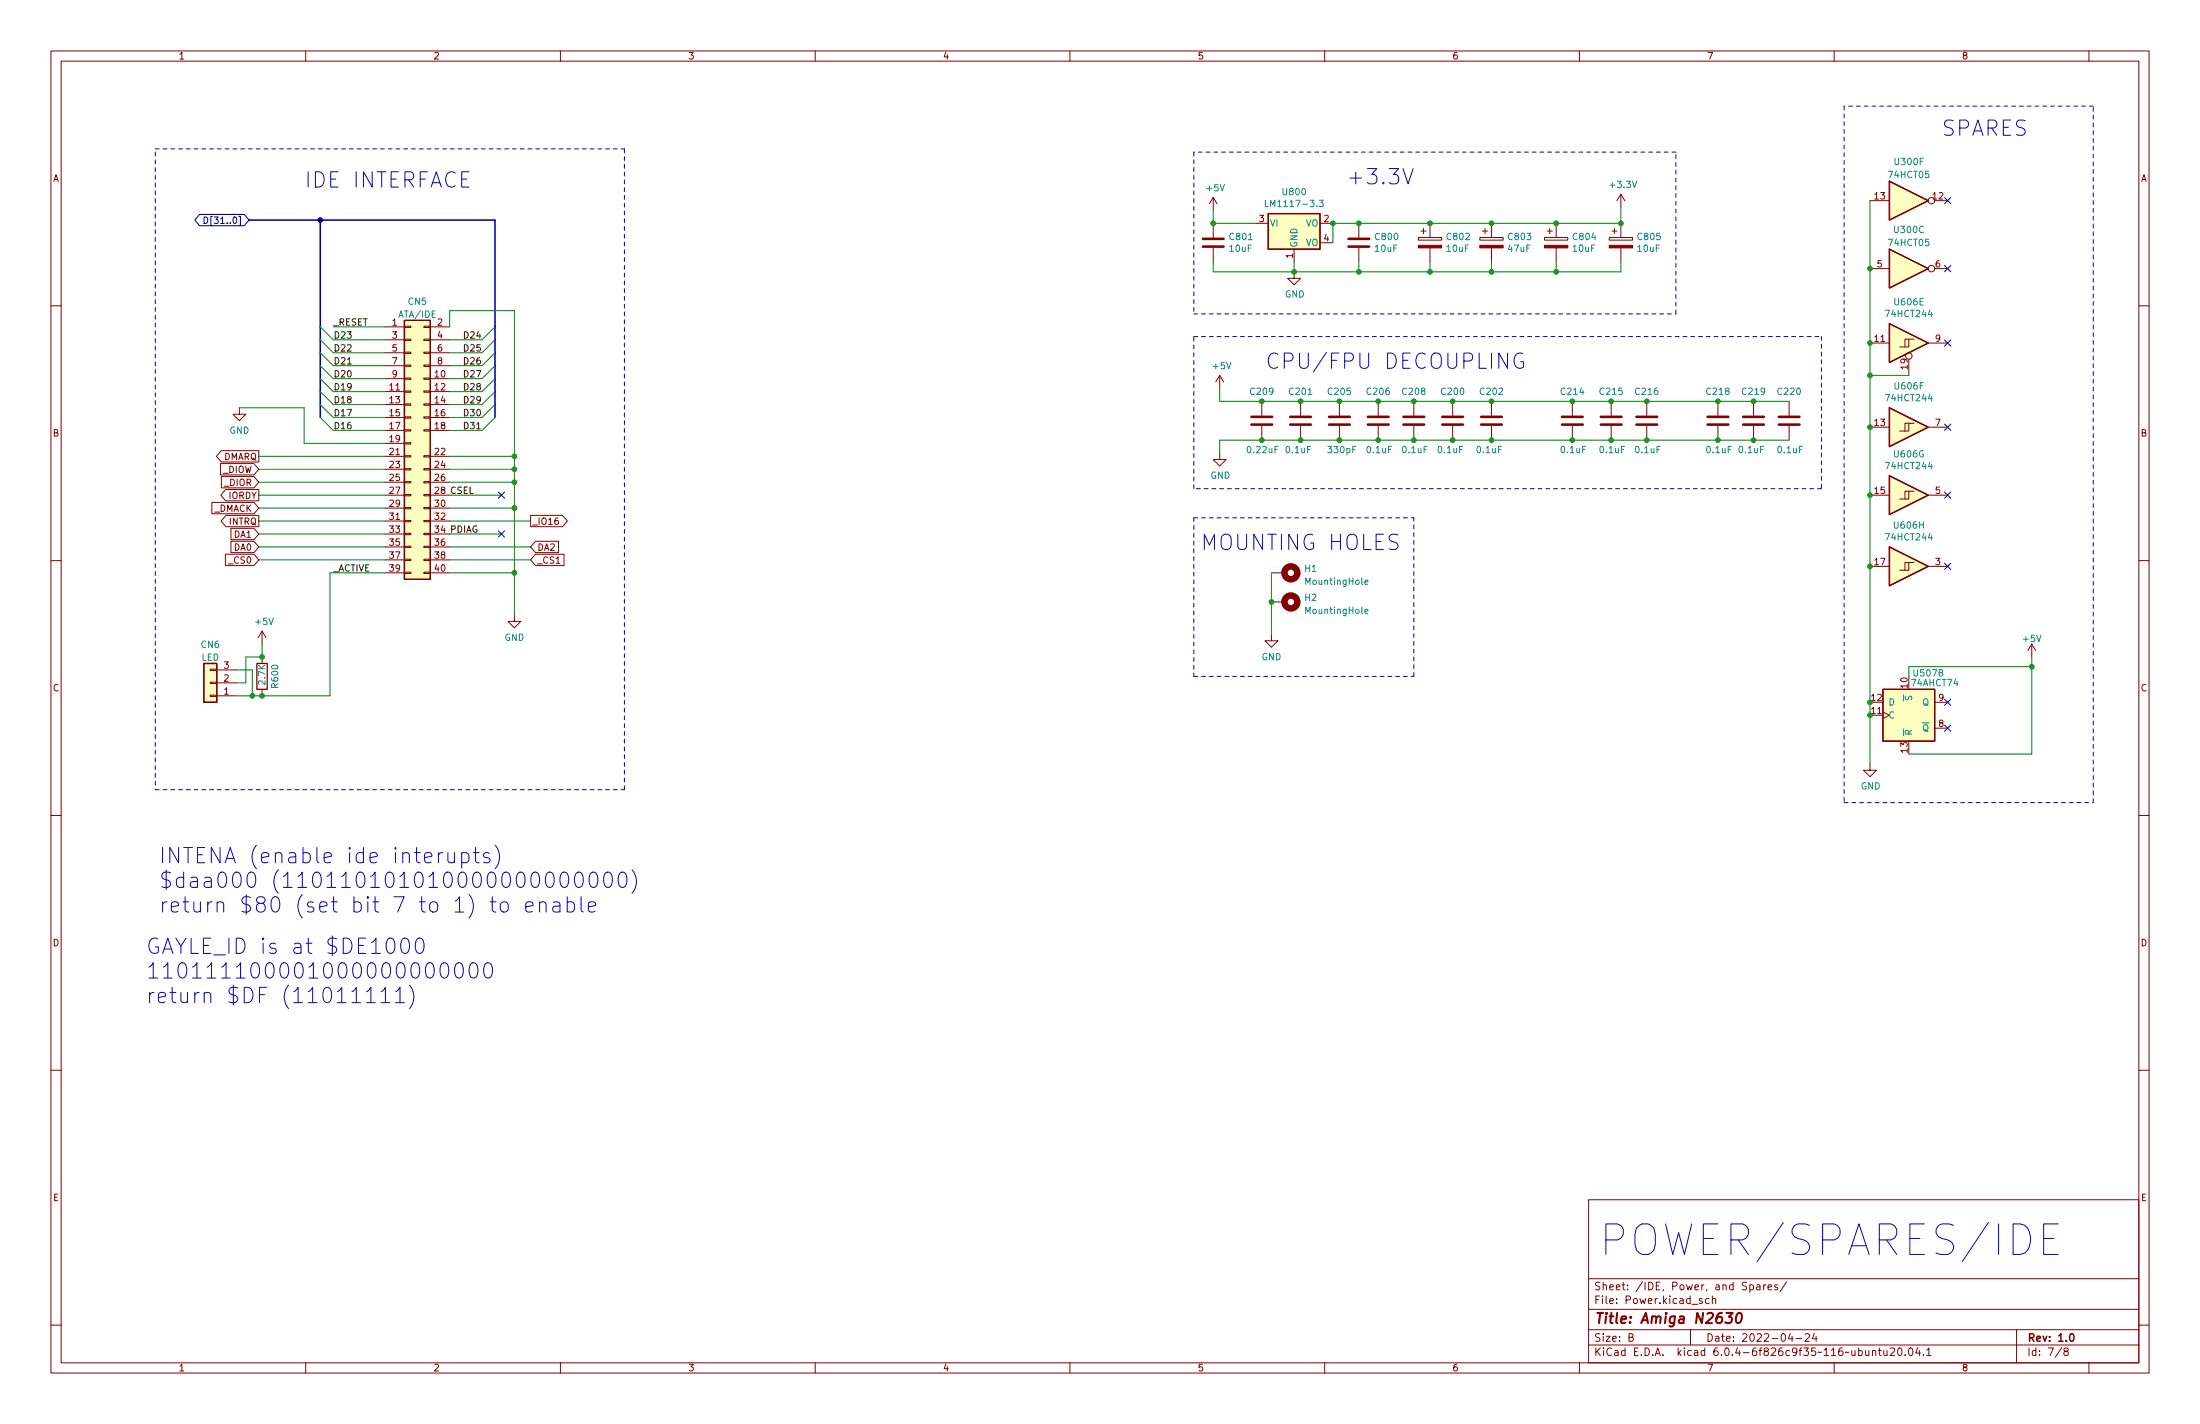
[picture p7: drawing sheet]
<svg xmlns="http://www.w3.org/2000/svg" width="432mm" height="279mm" viewBox="0 0 432 279" stroke-linecap="round" stroke-linejoin="round" font-family="sans-serif">
<g fill="none" stroke="#840000" stroke-width=".2">
<path d="M10 10h411.8v259.4h-411.8zM12 12h407.8v255.4h-407.8zM60 10v2M110 10v2M160 10v2M210 10v2M260 10v2M310 10v2M360 10v2M410 10v2M238.1 38.7v2.6M238.1 38.7l-.7 1.3"/>
<path d="M238.1 38.7l.8 1.3M318.1 38.1l-.7 1.3M318.1 38.1v2.5M318.1 38.1l.8 1.3M367 39.4h3.8M379.7 39.4h2.6M10 60h2M238.1 43.8v2.8M238.1 48.6v2.8M246.4 43.8h2.5M254 53.3v1.3h1.3l-1.3 1.3-1.3-1.3h1.3M254 48.9v2.5"/>
<path d="M259.1 47.6h2.5M259.1 43.8h2.5M266.7 43.8v2.8M266.7 48.6v2.8M278.4 46.6h4.6v.5h-4.6zM278.9 45.3h1M279.4 44.8v1M280.7 43.8v2.8M280.7 48.6v2.8M290.4 46.6h4.6v.5h-4.6zM291 45.3h1M291.5 44.8v1"/>
<path d="M292.7 43.8v2.8M292.7 48.6v2.8M303.1 46.6h4.6v.5h-4.6zM303.7 45.3h1M304.2 44.8v1M305.4 43.8v2.8M305.4 48.6v2.8M315.8 46.6h4.6v.5h-4.6zM316.4 45.3h1M316.9 44.8v1M318.1 43.8v2.8M318.1 48.6v2.8"/>
<path d="M367 52.7h3.8M379.7 52.7h2.6M419.8 60h2M75.6 64.1h3.8M75.6 74.3h3.8M75.6 76.8h3.8M75.6 79.4h3.8M75.6 66.7h3.8M75.6 69.2h3.8M75.6 71.8h3.8M79.4 79.2h1.2v.3h-1.2zM79.4 76.7h1.2v.3h-1.2z"/>
<path d="M79.4 74.2h1.2v.2h-1.2zM79.4 71.6h1.2v.3h-1.2zM79.4 69.1h1.2v.2h-1.2zM79.4 66.5h1.2v.3h-1.2zM79.4 64h1.2v.3h-1.2zM83.2 79.2h1.3v.3h-1.3zM83.2 76.7h1.3v.3h-1.3zM83.2 74.2h1.3v.2h-1.3zM83.2 71.6h1.3v.3h-1.3zM83.2 69.1h1.3v.2h-1.3zM83.2 66.5h1.3v.3h-1.3zM83.2 64h1.3v.3h-1.3z"/>
<path d="M84.5 64.1h3.8M84.5 74.3h3.8M84.5 76.8h3.8M84.5 79.4h3.8M84.5 66.7h3.8M84.5 69.2h3.8M84.5 71.8h3.8M239.4 73.7l-.8 1.2M239.4 73.7v2.5M239.4 73.7l.8 1.2M247.6 78.7v2.8M255.3 78.7v2.8"/>
<path d="M262.9 78.7v2.8M270.5 78.7v2.8M277.5 78.7v2.8M285.1 78.7v2.8M292.7 78.7v2.8M308.6 78.7v2.8M316.2 78.7v2.8M323.2 78.7v2.8M337.2 78.7v2.8M344.2 78.7v2.8M351.2 78.7v2.8M367 67.3h3.8"/>
<path d="M374.6 66.5v1.6h-1.7M374.6 70.5v3.2M375.7 66.5h-1.8v1.6M378.5 67.3h3.8M41.6 98.6h8.2l1 1.1-1 1.1h-8.2zM43.3 91h6.5l1 1.1-1 1.1h-6.5zM43.4 88.4h7.4v2.2h-7.4l-.9-1.1zM43.5 93.5h6.3l1 1.1-1 1.1h-6.3zM44.3 96h6.5v2.3h-6.5l-1-1.1zM47 80v1.3h1.3l-1.3 1.3-1.3-1.3h1.3M75.6 97.2h3.8M75.6 81.9h3.8"/>
<path d="M75.6 84.5h3.8M75.6 87h3.8M75.6 89.5h3.8M75.6 92.1h3.8M75.6 94.6h3.8M75.6 99.7h3.8M79.4 99.6h1.2v.2h-1.2zM79.4 97h1.2v.3h-1.2zM79.4 94.5h1.2v.2h-1.2zM79.4 91.9h1.2v.3h-1.2zM79.4 89.4h1.2v.3h-1.2zM79.4 86.9h1.2v.2h-1.2z"/>
<path d="M79.4 84.3h1.2v.3h-1.2zM79.4 81.8h1.2v.2h-1.2zM83.2 99.6h1.3v.2h-1.3zM83.2 97h1.3v.3h-1.3zM83.2 94.5h1.3v.2h-1.3zM83.2 91.9h1.3v.3h-1.3zM83.2 89.4h1.3v.3h-1.3zM83.2 84.3h1.3v.3h-1.3zM83.2 81.8h1.3v.2h-1.3zM84.5 97.2h3.8M84.5 81.9h3.8M84.5 84.5h3.8"/>
<path d="M84.5 89.5h3.8M84.5 92.1h3.8M84.5 94.6h3.8M84.5 99.7h3.8M239.4 88.9v1.3h1.3l-1.3 1.2-1.3-1.2h1.3M247.6 83.6v2.8M255.3 83.6v2.8M262.9 83.6v2.8M270.5 83.6v2.8M277.5 83.6v2.8M285.1 83.6v2.8M292.7 83.6v2.8"/>
<path d="M308.6 83.6v2.8M316.2 83.6v2.8M323.2 83.6v2.8M337.2 83.6v2.8M344.2 83.6v2.8M351.2 83.6v2.8M367 97.2h3.8M367 83.8h3.8M374.6 96.4v1.5h-1.7M374.6 83.1v1.5h-1.7M375.7 96.4h-1.8v1.5M375.7 83.1h-1.8v1.5"/>
<path d="M378.5 97.2h3.8M378.5 83.8h3.8M10 110h2M44.2 108.7h5.6l1 1.2-1 1.1h-5.6zM44.3 101.1h6.5v2.2h-6.5l-.9-1.1zM45.3 106.2h4.5l1 1.1-1 1.1h-4.5zM45.3 103.7h4.5l1 1.1-1 1.1h-4.5zM75.6 112.4h3.8M75.6 102.2h3.8M75.6 104.8h3.8M75.6 107.3h3.8M75.6 109.9h3.8"/>
<path d="M79.4 112.3h1.2v.2h-1.2zM79.4 109.7h1.2v.3h-1.2zM79.4 107.2h1.2v.2h-1.2zM79.4 104.6h1.2v.3h-1.2zM79.4 102.1h1.2v.3h-1.2zM83.2 112.3h1.3v.2h-1.3zM83.2 109.7h1.3v.3h-1.3zM83.2 107.2h1.3v.2h-1.3zM83.2 104.6h1.3v.3h-1.3zM83.2 102.1h1.3v.3h-1.3zM84.5 112.4h3.8M84.5 102.2h3.8"/>
<path d="M84.5 104.8h3.8M84.5 107.3h3.8M84.5 109.9h3.8M104.1 101.1h6.3l1 1.1-1 1.1h-6.3zM105.1 108.7h5.6v2.3h-5.6l-1-1.1zM105.1 106.2h4.5v2.2h-4.5l-1-1.1zM249.6 112.4h2.5M249.6 118.1h2.5M367 111.1h3.8M374.6 110.4v1.5h-1.7M375.7 110.4h-1.8v1.5M378.5 111.1h3.8"/>
<path d="M419.8 110h2M41.3 131.3h1.2v.3h-1.2zM41.3 133.9h1.2v.2h-1.2zM41.3 136.4h1.2v.3h-1.2zM42.5 136.5h3.9M42.5 134h3.9M42.5 131.4h3.9M51.4 123.8v2.6M51.4 128.9v1.3M51.4 135.3v1.2M51.4 123.8l-.7 1.3M51.4 123.8l.8 1.3"/>
<path d="M101 120.7v1.2h1.2l-1.2 1.3-1.3-1.3h1.3M249.6 124.5v1.2h1.2l-1.2 1.3-1.3-1.3h1.3M369.6 139.7l1.2 .6-1.2 .7M379.7 137.8h2.6M398.8 126.4l-.8 1.2M398.8 126.4v2.5M398.8 126.4l.7 1.2M10 160h2M367 149.9v1.2h1.3l-1.3 1.3-1.2-1.3h1.2M367 140.3h2.6M379.7 142.9h2.6M419.8 160h2"/>
<path d="M10 210h2M419.8 210h2M311.8 235.4h108v32h-108zM10 260h2M311.8 256.9h108M311.8 250.9h108M334.1 254.9l-.4-.1-.2 .2 .1 .2 .5 .2v.3h-.6M335.4 254.9l-.4-.1-.3 .3 .2 .6h.5M336.1 254.9l.2-.1 .4 .1v.9M336.1 254.3v1.5M343.4 252.2l.5-.1 .3 .3-.2 .6h-.6M344.8 252.2h.6v.9"/>
<path d="M345.4 252.4l-.5 .1-.2 .2 .2 .4 .5-.1M346.2 252.1v1M346.6 252.1l-.3 .1-.1 .2M347 252.6l.7-.2v-.2l-.5-.1-.2 .2 .1 .7h.6M348.9 252.2l-.4-.1-.2 .2 .1 .2 .5 .1v.4h-.6M350.7 251.5l-1.3 1.9M419.8 260h2M60 267.4v2M110 267.4v2M160 267.4v2M210 267.4v2M260 267.4v2"/>
<path d="M310 267.4v2M311.8 263.9h108M311.8 260.9h108M319.7 262.4l.7-.1 .1-.2-.1-.4h-.7v1.5h.6l.3-.3a.39 .39 0 0 0-.4-.5M331.8 260.9v3M351.4 261.6l-.4 1.1h.9M351.7 262.2v1M352.5 262.6h1.2M354.3 261.8l.6-.1 .3 .4-1 1.1h1M356.1 261.6l-.4 1.1h1M356.4 262.2v1M360 267.4v2"/>
<path d="M367.5 265.1l.2-.1h.4l.1 1M367.5 265v1M368.7 265h.5M368.9 264.5v1.3l.3 .2M369.7 265l.1 .9 .4 .1 .2-.2M370.4 265v1M371 264.6l.6-.1 .2 .1 .1 .3-1 1.1h1M372.7 264.5h.1a.8 .8 0 0 1 .5 .7 .8 .8 0 0 1-.5 .8 1 1 0 0 1-.1-1.5zM373.9 265.8v.2M374.8 264.5h.1a.8 .8 0 0 1 .6 .7 .8 .8 0 0 1-.6 .8 1 1 0 0 1-.1-1.5zM376.4 264.4l-.4 1.1h.9M376.7 265v1"/>
<path d="M377.5 265.8v.2M378.2 264.9l.4-.4v1.5M378.2 266h.8M395.8 260.9v6.5M404.7 264.4l-1.3 1.9M405.4 265.1l-.3-.3 .1-.2 .2-.1h.4l.1 .3v.2l-.7 .2-.1 .2v.3l.3 .3 .4-.1 .1-.2v-.4l-.2-.2M410 267.4v2"/>
<circle cx="379.1" cy="39.4" r=".63"/>
<circle cx="379.1" cy="52.7" r=".63"/>
<circle cx="374.6" cy="69.8" r=".63"/>
</g>
<path d="M406.4 261.7h.2a.8 .8 0 0 1 .5 .7 .8 .8 0 0 1-.5 .8 1 1 0 0 1-.2-1.5z" fill="none" stroke="#840000" stroke-width=".3"/>
<path d="M338.8 257.6h1.3l-.8 .8 .6 .2-.1 .8-.3 .2h-.6l-.3-.2M341 257.8l.1-.1a.44 .44 0 0 1 .7 .3 1.15 1.15 0 0 1-.7 1.6l-.2-.1a1.53 1.53 0 0 1 .1-1.7z" fill="none" stroke="#840000" stroke-width=".4"/>
<g fill="none" stroke="#840000" stroke-width=".51">
<path d="M236.1 48.4h4.1M236.1 46.9h4.1M264.7 48.4h4M264.7 46.9h4M245.6 83.3h4.1M245.6 81.8h4.1M253.2 83.3h4.1M253.2 81.8h4.1M260.9 83.3h4M260.9 81.8h4M268.5 83.3h4M268.5 81.8h4"/>
<path d="M275.5 83.3h4M275.5 81.8h4M283.1 83.3h4M283.1 81.8h4M290.7 83.3h4.1M290.7 81.8h4.1M306.6 83.3h4M306.6 81.8h4M314.2 83.3h4.1M314.2 81.8h4.1M321.2 83.3h4M321.2 81.8h4"/>
<path d="M335.2 83.3h4M335.2 81.8h4M342.1 83.3h4.1M342.1 81.8h4.1M349.1 83.3h4.1M349.1 81.8h4.1"/>
</g>
<g fill="#ffffc2" stroke="#ffffc2" stroke-width=".2">
<path d="M370.8 35.6l7.7 3.8-7.7 3.8z"/>
<path d="M370.8 63.5l7.7 3.8-7.7 3.8z"/>
<path d="M370.8 48.9l7.7 3.8-7.7 3.8z"/>
<path d="M248.9 41.9h10.2v7h-10.2z"/>
<path d="M370.8 93.3l7.7 3.9-7.7 3.8z"/>
<path d="M370.8 80l7.7 3.8-7.7 3.8z"/>
<path d="M369.6 135.3h10.1v10.1h-10.1z"/>
<path d="M370.8 107.3l7.7 3.8-7.7 3.8z"/>
<path d="M79.4 62.9h5.1v50.8h-5.1z"/>
<path d="M40 130.2h2.5v7.6h-2.5z"/>
</g>
<path d="M370.8 35.6l7.7 3.8-7.7 3.8zM248.9 41.9h10.2v7h-10.2zM370.8 48.9l7.7 3.8-7.7 3.8zM79.4 62.9h5.1v50.8h-5.1zM370.8 63.5l7.7 3.8-7.7 3.8zM370.8 93.3l7.7 3.9-7.7 3.8zM370.8 80l7.7 3.8-7.7 3.8zM370.8 107.3l7.7 3.8-7.7 3.8zM40 130.2h2.5v7.6h-2.5zM50.4 130.2h2.1v5.1h-2.1zM369.6 135.3h10.1v10.1h-10.1z" fill="none" stroke="#840000" stroke-width=".25"/>
<g fill="#840000" stroke="#840000" stroke-width=".2">
<path d="M290.4 48.1h4.6v.5h-4.6z"/>
<path d="M278.4 48.1h4.6v.5h-4.6z"/>
<path d="M303.1 48.1h4.6v.5h-4.6z"/>
<path d="M315.8 48.1h4.6v.5h-4.6z"/>
</g>
<path d="M248.3 39.3v1.3h.7M258.9 39.3h.8l-.4 .5 .4 .1v.5l-.2 .2-.6-.2M267.9 114.2l.6-.1-.1-.2-.3-.1-.2 .2 .1 .6h.4M267.9 120l.6-.2-.1-.2-.3-.1-.2 .2 .1 .6h.4M373.6 136.3v1.3M374 136.6v.5l.2 .2 .3-.1 .2-.6h.4l.1 .2v.5" fill="none" stroke="#008484" stroke-width=".2"/>
<g fill="none" stroke="#840000" stroke-width="1.3">
<circle cx="253.4" cy="118.1" r="1.27"/>
<circle cx="253.4" cy="112.4" r="1.27"/>
</g>
<g fill="none" stroke="#000084" stroke-width=".2">
<path d="M381.7 38.8l1.2 1.2M382.9 38.8l-1.2 1.2M39.2 42.1h8.7l1 1.1-1 1.1h-8.7l-1-1.1zM40 42.6a.64 .64 0 0 1 .8 .6 .64 .64 0 0 1-.8 .6zM381.7 52.1l1.2 1.2M382.9 52.1l-1.2 1.2M381.7 66.7l1.2 1.2M382.9 66.7l-1.2 1.2M97.8 96.5l1.2 1.3M99 96.5l-1.2 1.3M381.7 96.5l1.2 1.3M381.7 83.2l1.2 1.2"/>
<path d="M382.9 96.5l-1.2 1.3M382.9 83.2l-1.2 1.2M97.8 104.2l1.2 1.2M99 104.2l-1.2 1.2M381.7 110.5l1.2 1.2M382.9 110.5l-1.2 1.2M381.7 137.2l1.2 1.2M382.9 137.2l-1.2 1.2M381.7 142.3l1.2 1.2M382.9 142.3l-1.2 1.2"/>
</g>
<path d="M68.2 71.4h.7" fill="none" stroke="#000" stroke-width=".2"/>
<g fill="none" stroke="#0000c2" stroke-width=".2">
<path d="M275.4 33.1l1 3 1-3M298.9 69.4a1.15 1.15 0 0 0-1.2 .1 1.15 1.15 0 0 0-.5 1.1 1.27 1.27 0 0 0 .3 1.3 1.27 1.27 0 0 0 1.4 .2l.1-.1v-1h-.5M87.9 167.3v1.6l.1 .2a.81 .81 0 0 0 1.2-.1M89.2 167.3v2M90.6 167.4l.9-.1 .3 .1 .2 .5v.8l-.2 .4-.3 .2-.9-.2M90.6 167.3v3M92.9 167.3h1.1M93.3 166.3v2.6l.2 .2 .5 .2M96 167.4l-.7-.1-.3 .1-.1 .3 .1 .4 1 .3 .2 .3-.2 .4-.2 .2-.9-.2M96.2 176.9h1.1M96.6 175.9v2.6l.2 .3 .5 .1M97.2 165.9a3.4 3.4 0 0 1 0 4.5"/>
<path d="M98.3 177.2a.81 .81 0 0 1 .8-.3 .81 .81 0 0 1 .7 .6v.9a.81 .81 0 0 1-.8 .6 .81 .81 0 0 1-.8-.6v-.9zM103.2 177.9l1.4-.2-.1-.6-.9-.2-.3 .2-.1 .3v1.1l.1 .3 .3 .1 .9-.1M105.9 177.2a.75 .75 0 0 1 1.3 .2v1.5M105.9 176.9v2M107.3 171.4a.72 .72 0 0 1 .8-.3 .72 .72 0 0 1 .5 .6 1.76 1.76 0 0 1-.6 2.4 .77 .77 0 0 1-.8-.6 2.56 2.56 0 0 1 .1-2.1zM108.6 177.1l.3-.2 .9 .2 .1 .3v1.5M109.9 177.7l-.3 .1h-.7a.59 .59 0 0 0-.4 .6 .59 .59 0 0 0 .4 .5h.7l.3-.1M110.2 171.4a.72 .72 0 0 1 .7-.3 .72 .72 0 0 1 .6 .6 1.76 1.76 0 0 1-.6 2.4 .77 .77 0 0 1-.9-.6 2.56 2.56 0 0 1 .2-2.1zM111.3 177.1l.9-.2 .4 .3 .2 .3v.9l-.3 .4-.3 .1-.9-.1M111.3 175.9v3M113.2 171.3a.71 .71 0 0 1 1.1 .4 1.76 1.76 0 0 1-.5 2.4 .77 .77 0 0 1-.9-.6 2.34 2.34 0 0 1 .3-2.2zM114 175.9v2.6l.2 .3 .3 .1"/>
<path d="M115.5 177.9l1.4-.2-.1-.6-.9-.2-.3 .2-.1 .3v1.1l.1 .3 .3 .1 .9-.1M115.9 171.4a.72 .72 0 0 1 .7-.3 .72 .72 0 0 1 .6 .6 1.76 1.76 0 0 1-.6 2.4 .77 .77 0 0 1-.8-.6 2.56 2.56 0 0 1 .1-2.1zM118.8 171.4a.72 .72 0 0 1 .7-.3 .72 .72 0 0 1 .5 .6 1.76 1.76 0 0 1-.5 2.4 .77 .77 0 0 1-.9-.6 2.56 2.56 0 0 1 .2-2.1zM121.6 171.4a.72 .72 0 0 1 .8-.3 .72 .72 0 0 1 .5 .6 1.76 1.76 0 0 1-.6 2.4 .77 .77 0 0 1-.8-.6 2.56 2.56 0 0 1 .1-2.1zM124 170.7a3.4 3.4 0 0 1 0 4.6M71.9 194.6l.6-.4 .3-.5v3M71.9 196.7h1.8M74.8 194.6l.6-.4 .3-.5v3M74.8 196.7h1.7M77.7 194.6l.5-.4 .3-.5v3M77.7 196.7h1.7M78.9 184.4a.72 .72 0 0 1 .8-.3 .72 .72 0 0 1 .5 .5 1.76 1.76 0 0 1-.5 2.5 .77 .77 0 0 1-.9-.6 2.56 2.56 0 0 1 .1-2.1z"/>
<path d="M80.4 193.3a3.4 3.4 0 0 1 0 4.6M81.8 184.4a.72 .72 0 0 1 .7-.3 .72 .72 0 0 1 .6 .5 1.76 1.76 0 0 1-.6 2.5 .77 .77 0 0 1-.8-.6 2.56 2.56 0 0 1 .1-2.1zM86.7 189.2a.72 .72 0 0 1 .7-.3 .72 .72 0 0 1 .5 .6 1.76 1.76 0 0 1-.5 2.4 .77 .77 0 0 1-.9-.6 2.56 2.56 0 0 1 .2-2.1zM89.7 189a.71 .71 0 0 1 1.1 .5 1.76 1.76 0 0 1-.6 2.4 .77 .77 0 0 1-.8-.6 2.34 2.34 0 0 1 .3-2.3zM92.4 189.2a.72 .72 0 0 1 .7-.3 .72 .72 0 0 1 .6 .6 1.76 1.76 0 0 1-.6 2.4 .77 .77 0 0 1-.9-.6 2.56 2.56 0 0 1 .2-2.1zM95.2 189.2a.72 .72 0 0 1 .8-.3 .72 .72 0 0 1 .5 .6 1.76 1.76 0 0 1-.6 2.4 .77 .77 0 0 1-.8-.6 2.56 2.56 0 0 1 .1-2.1zM401.1 243h2M404 240.1h-2.9v6h2.9"/>
</g>
<g fill="none" stroke="#0000c2" stroke-width=".2" stroke-dasharray=".8 .8">
<path d="M30.5 29.8v125.1M30.5 29.2h92.1M234.3 29.8v31.8M328.9 29.8h-94.6M361.9 20.8v136.7M410.8 20.8h-48.9M234.3 61.6h94.6M234.3 66h123.2M328.9 61.6v-31.8M357.5 66v29.9M234.3 95.9v-29.9M357.5 95.9h-123.2"/>
<path d="M234.3 101.6h43.2M234.3 101.6v31.1M234.3 132.7h43.2M277.5 132.7v-31.1M30.5 154.9h92.1M122.6 154.9v-125.7M361.9 157.5h48.9M410.8 157.5v-136.7"/>
</g>
<path d="M48.9 43.2h48.3v38.7M62.9 43.2v38.7" fill="none" stroke="#000084" stroke-width=".3"/>
<g fill="none" stroke="#008400" stroke-width=".2">
<path d="M367 39.4v110.5M238.1 41.3v2.5h8.3M238.1 51.4v1.9h80v-1.9M254 51.4v1.9M266.7 51.4v1.9M280.7 51.4v1.9M292.7 51.4v1.9M305.4 51.4v1.9M318.1 40.6v3.2h-56.5v3.8M62.9 71.8l2.5 2.5h10.2M62.9 64.1l2.5 2.6h10.2M62.9 79.4l2.5 2.5h10.2"/>
<path d="M62.9 74.3l2.5 2.5h10.2M62.9 66.7l2.5 2.5h10.2M62.9 69.2l2.5 2.6h10.2M62.9 76.8l2.5 2.6h10.2M65.4 64.1h10.2M88.3 64.1v-3.1h12.7v59.7M97.2 71.8l-2.6 2.5h-6.3M97.2 64.1l-2.6 2.6h-6.3M97.2 79.4l-2.6 2.5h-6.3M97.2 74.3l-2.6 2.5h-6.3M97.2 66.7l-2.6 2.5h-6.3M97.2 69.2l-2.6 2.6h-6.3"/>
<path d="M97.2 76.8l-2.6 2.6h-6.3M239.4 76.2v2.5h111.8M367 73.7h7.6M47 80h12.7v7h15.9M50.8 94.6h24.8M50.8 89.5h24.8M50.8 92.1h24.8M50.8 97.2h24.8M50.8 99.7h24.8M62.9 81.9l2.5 2.6h10.2M88.3 94.6h12.7M88.3 89.5h12.7"/>
<path d="M88.3 92.1h12.7M88.3 97.2h10.1M88.3 99.7h12.7M97.2 81.9l-2.6 2.6h-6.3M351.2 86.4h-111.8v2.5M50.8 107.3h24.8M50.8 109.9h24.8M50.8 102.2h24.8M50.8 104.8h24.8M75.6 112.4h-10.8v24.1h-18.4M88.3 112.4h12.7M88.3 107.3h15.8"/>
<path d="M88.3 109.9h15.8M88.3 102.2h15.8M88.3 104.8h10.1M249.6 112.4v12.1M46.4 131.4h3.1v5.1M51.4 126.4v2.5h-3.1v5.1h-1.9M398.8 128.9v19.1h-24.2M398.8 130.8h-24.2v1.9"/>
</g>
<g fill="#008400" stroke="#008400" stroke-width=".2">
<circle cx="261.6" cy="43.8" r=".46"/>
<circle cx="254" cy="53.3" r=".46"/>
<circle cx="255.3" cy="86.4" r=".46"/>
<circle cx="238.1" cy="43.8" r=".46"/>
<circle cx="255.3" cy="78.7" r=".46"/>
<circle cx="280.7" cy="53.3" r=".46"/>
<circle cx="280.7" cy="43.8" r=".46"/>
<circle cx="277.5" cy="78.7" r=".46"/>
<circle cx="266.7" cy="43.8" r=".46"/>
<circle cx="266.7" cy="53.3" r=".46"/>
<circle cx="249.6" cy="118.1" r=".46"/>
<circle cx="101" cy="112.4" r=".46"/>
<circle cx="247.6" cy="86.4" r=".46"/>
<circle cx="247.6" cy="78.7" r=".46"/>
<circle cx="367" cy="67.3" r=".46"/>
<circle cx="367" cy="83.8" r=".46"/>
<circle cx="367" cy="73.7" r=".46"/>
<circle cx="367" cy="137.8" r=".46"/>
<circle cx="367" cy="140.3" r=".46"/>
<circle cx="398.8" cy="130.8" r=".46"/>
<circle cx="367" cy="111.1" r=".46"/>
<circle cx="337.2" cy="78.7" r=".46"/>
<circle cx="344.2" cy="78.7" r=".46"/>
<circle cx="367" cy="97.2" r=".46"/>
<circle cx="337.2" cy="86.4" r=".46"/>
<circle cx="344.2" cy="86.4" r=".46"/>
<circle cx="367" cy="52.7" r=".46"/>
<circle cx="318.1" cy="43.8" r=".46"/>
<circle cx="305.4" cy="43.8" r=".46"/>
<circle cx="292.7" cy="78.7" r=".46"/>
<circle cx="285.1" cy="86.4" r=".46"/>
<circle cx="292.7" cy="86.4" r=".46"/>
<circle cx="285.1" cy="78.7" r=".46"/>
<circle cx="316.2" cy="86.4" r=".46"/>
<circle cx="316.2" cy="78.7" r=".46"/>
<circle cx="323.2" cy="86.4" r=".46"/>
<circle cx="323.2" cy="78.7" r=".46"/>
<circle cx="308.6" cy="86.4" r=".46"/>
<circle cx="308.6" cy="78.7" r=".46"/>
<circle cx="292.7" cy="43.8" r=".46"/>
<circle cx="277.5" cy="86.4" r=".46"/>
<circle cx="292.7" cy="53.3" r=".46"/>
<circle cx="305.4" cy="53.3" r=".46"/>
<circle cx="270.5" cy="86.4" r=".46"/>
<circle cx="262.9" cy="86.4" r=".46"/>
<circle cx="262.9" cy="78.7" r=".46"/>
<circle cx="270.5" cy="78.7" r=".46"/>
<circle cx="101" cy="99.7" r=".46"/>
<circle cx="101" cy="94.6" r=".46"/>
<circle cx="101" cy="92.1" r=".46"/>
<circle cx="49.5" cy="136.5" r=".46"/>
<circle cx="51.4" cy="136.5" r=".46"/>
<circle cx="51.4" cy="128.9" r=".46"/>
<circle cx="101" cy="89.5" r=".46"/>
</g>
<circle cx="62.9" cy="43.2" r=".46" fill="#000084" stroke="#000084" stroke-width=".2"/>
<text font-size="8.3" fill="#0000c2" x="313.7" y="246.4">POWER/SPARES/IDE</text>
<g font-size="4.2" fill="#0000c2">
<text x="381" y="26.7">SPARES</text>
<text x="59.7" y="36.9">IDE INTERFACE</text>
<text x="264.2" y="36.2">+3.3V</text>
<text x="248.3" y="72.4">CPU/FPU DECOUPLING</text>
<text x="235.6" y="108">MOUNTING HOLES</text>
<text x="31.1" y="169.4">INTENA (enable ide interupts)</text>
<text x="31.1" y="174.3">$daa000 (110110101010000000000000)</text>
<text x="31.1" y="179.1">return $80 (set bit 7 to 1) to enable</text>
<text x="28.6" y="187.2">GAYLE_ID is at $DE1000</text>
<text x="28.6" y="192">110111100001000000000000</text>
<text x="28.6" y="196.9">return $DF (11011111)</text>
</g>
<text font-size="2.8" fill="#840000" x="312.8" y="259.7">Title: Amiga N2630</text>
<g font-size="2.1" fill="#840000">
<text x="312.8" y="255.9">File: Power.kicad_sch</text>
<text x="312.8" y="253.2">Sheet: /IDE, Power, and Spares/</text>
<text x="312.8" y="263.2">Size: B</text>
<text x="334.8" y="263.2">Date: 2022-04-24</text>
<text x="397.8" y="263.2">Rev: 1.0</text>
<text x="312.8" y="266">KiCad E.D.A. kicad 6.0.4-6f826c9f35~116~ubuntu20.04.1</text>
<text x="397.8" y="266">Id: 7/8</text>
</g>
<g font-size="1.8" fill="#840000">
<text x="35" y="11.7">1</text>
<text x="85" y="11.7">2</text>
<text x="135" y="11.7">3</text>
<text x="185" y="11.7">4</text>
<text x="235" y="11.7">5</text>
<text x="285" y="11.7">6</text>
<text x="335" y="11.7">7</text>
<text x="385" y="11.7">8</text>
<text x="10.3" y="35.6">A</text>
<text x="420.1" y="35.6">A</text>
<text x="368" y="39.1">13</text>
<text x="379.4" y="39.1">12</text>
<text x="247.2" y="43.6">3</text>
<text x="259.9" y="47.4">4</text>
<text x="259.9" y="43.6">2</text>
<text x="253.7" y="50.7" transform="rotate(-90 253.7 50.7)">1</text>
<text x="368.4" y="52.5">5</text>
<text x="379.9" y="52.5">6</text>
<text x="77" y="63.9">1</text>
<text x="85.9" y="63.9">2</text>
<text x="77" y="66.4">3</text>
<text x="77" y="69">5</text>
<text x="77" y="71.5">7</text>
<text x="85.9" y="66.4">4</text>
<text x="85.9" y="69">6</text>
<text x="85.9" y="71.5">8</text>
<text x="368" y="67.1">11</text>
<text x="379.9" y="67.1">9</text>
<text x="76.5" y="76.6">11</text>
<text x="77" y="74">9</text>
<text x="85.4" y="74">10</text>
<text x="85.4" y="76.6">12</text>
<text x="374.4" y="72.4" transform="rotate(-90 374.4 72.4)">19</text>
<text x="76.5" y="79.1">13</text>
<text x="76.5" y="81.7">15</text>
<text x="85.4" y="79.1">14</text>
<text x="85.4" y="81.7">16</text>
<text x="368" y="83.6">13</text>
<text x="379.9" y="83.6">7</text>
<text x="10.3" y="85.7">B</text>
<text x="76.5" y="84.2">17</text>
<text x="76.5" y="86.7">19</text>
<text x="76.5" y="89.3">21</text>
<text x="85.4" y="84.2">18</text>
<text x="85.4" y="89.3">22</text>
<text x="420.1" y="85.7">B</text>
<text x="43.7" y="92.8">_DIOW</text>
<text x="43.8" y="90.3">DMARQ</text>
<text x="44.1" y="95.3">_DIOR</text>
<text x="76.5" y="91.8">23</text>
<text x="76.5" y="94.4">25</text>
<text x="85.4" y="91.8">24</text>
<text x="85.4" y="94.4">26</text>
<text x="42" y="100.4">_DMACK</text>
<text x="44.9" y="97.9">IORDY</text>
<text x="76.5" y="96.9">27</text>
<text x="76.5" y="99.4">29</text>
<text x="76.5" y="102">31</text>
<text x="85.4" y="99.4">30</text>
<text x="85.4" y="102">32</text>
<text x="368" y="96.9">15</text>
<text x="379.9" y="96.9">5</text>
<text x="45" y="103">INTRQ</text>
<text x="46" y="105.5">DA1</text>
<text x="76.5" y="104.5">33</text>
<text x="76.5" y="107.1">35</text>
<text x="85.4" y="107.1">36</text>
<text x="104.5" y="103">_IO16</text>
<text x="45.1" y="110.6">_CS0</text>
<text x="46" y="108">DA0</text>
<text x="76.5" y="109.6">37</text>
<text x="76.5" y="112.1">39</text>
<text x="85.4" y="109.6">38</text>
<text x="85.4" y="112.1">40</text>
<text x="105.4" y="110.6">_CS1</text>
<text x="105.4" y="108">DA2</text>
<text x="368" y="110.9">17</text>
<text x="379.9" y="110.9">3</text>
<text x="44" y="131.2">3</text>
<text x="10.3" y="135.6">C</text>
<text x="44" y="136.3">1</text>
<text x="44" y="133.7">2</text>
<text x="367.3" y="137.5">12</text>
<text x="374.4" y="135" transform="rotate(-90 374.4 135)">10</text>
<text x="380.5" y="137.5">9</text>
<text x="420.1" y="135.6">C</text>
<text x="367.3" y="140.1">11</text>
<text x="380.5" y="142.6">8</text>
<text x="374.4" y="147.7" transform="rotate(-90 374.4 147.7)">13</text>
<text x="10.3" y="185.7">D</text>
<text x="420.1" y="185.7">D</text>
<text x="10.4" y="235.7">E</text>
<text x="420.2" y="235.7">E</text>
<text x="35" y="269.1">1</text>
<text x="85" y="269.1">2</text>
<text x="135" y="269.1">3</text>
<text x="185" y="269.1">4</text>
<text x="235" y="269.1">5</text>
<text x="285" y="269.1">6</text>
<text x="335" y="269.1">7</text>
<text x="385" y="269.1">8</text>
</g>
<g font-size="1.8" fill="#008484">
<text x="370.9" y="34.9">74HCT05</text>
<text x="372" y="32.4">U300F</text>
<text x="236.9" y="37.5">+5V</text>
<text x="249.2" y="40.6">LM1117-3.3</text>
<text x="251.9" y="38.3">U800</text>
<text x="316.2" y="36.9">+3.3V</text>
<text x="241.5" y="47.1">C801</text>
<text x="249.2" y="44.4">VI</text>
<text x="256.3" y="44.4">VO</text>
<text x="270" y="47.1">C800</text>
<text x="284.1" y="47.1">C802</text>
<text x="296.1" y="47.1">C803</text>
<text x="308.8" y="47.1">C804</text>
<text x="321.5" y="47.1">C805</text>
<text x="371.9" y="45.7">U300C</text>
<text x="241.4" y="49.4">10uF</text>
<text x="254.6" y="48.6" transform="rotate(-90 254.6 48.6)">GND</text>
<text x="256.3" y="48.3">VO</text>
<text x="270" y="49.4">10uF</text>
<text x="284" y="49.4">10uF</text>
<text x="296.1" y="49.4">47uF</text>
<text x="308.8" y="49.4">10uF</text>
<text x="321.5" y="49.4">10uF</text>
<text x="370.9" y="48.3">74HCT05</text>
<text x="80.1" y="59.8">CN5</text>
<text x="252.2" y="58.4">GND</text>
<text x="371.9" y="59.9">U606E</text>
<text x="78.4" y="62.3">ATA/IDE</text>
<text x="370.4" y="62.2">74HCT244</text>
<text x="238.2" y="72.4">+5V</text>
<text x="245.5" y="77.5">C209</text>
<text x="253.1" y="77.5">C201</text>
<text x="260.8" y="77.5">C205</text>
<text x="268.4" y="77.5">C206</text>
<text x="275.4" y="77.5">C208</text>
<text x="283" y="77.5">C200</text>
<text x="290.6" y="77.5">C202</text>
<text x="306.5" y="77.5">C214</text>
<text x="314.1" y="77.5">C215</text>
<text x="321.1" y="77.5">C216</text>
<text x="335.1" y="77.5">C218</text>
<text x="342" y="77.5">C219</text>
<text x="349" y="77.5">C220</text>
<text x="372" y="76.4">U606F</text>
<text x="370.4" y="78.7">74HCT244</text>
<text x="45" y="85.1">GND</text>
<text x="245" y="88.9">0.22uF</text>
<text x="252.5" y="88.9">0.1uF</text>
<text x="260.8" y="88.9">330pF</text>
<text x="268.4" y="88.9">0.1uF</text>
<text x="275.4" y="88.9">0.1uF</text>
<text x="282.3" y="88.9">0.1uF</text>
<text x="290" y="88.9">0.1uF</text>
<text x="306.5" y="88.9">0.1uF</text>
<text x="314.1" y="88.9">0.1uF</text>
<text x="321.1" y="88.9">0.1uF</text>
<text x="335" y="88.9">0.1uF</text>
<text x="341.4" y="88.9">0.1uF</text>
<text x="349" y="88.9">0.1uF</text>
<text x="371.8" y="89.7">U606G</text>
<text x="237.6" y="93.9">GND</text>
<text x="370.4" y="92">74HCT244</text>
<text x="370.4" y="106">74HCT244</text>
<text x="371.9" y="103.7">U606H</text>
<text x="256.1" y="112.2">H1</text>
<text x="256.1" y="117.9">H2</text>
<text x="256.5" y="114.7">MountingHole</text>
<text x="50.2" y="122.6">+5V</text>
<text x="99" y="125.7">GND</text>
<text x="256.5" y="120.4">MountingHole</text>
<text x="397.2" y="126">+5V</text>
<text x="39.5" y="127.1">CN6</text>
<text x="39.5" y="129.6">LED</text>
<text x="247.6" y="129.5">GND</text>
<text x="52.1" y="134.3" transform="rotate(-90 52.1 134.3)">2.7K</text>
<text x="54.6" y="134.8" transform="rotate(-90 54.6 134.8)">R600</text>
<text x="375.3" y="134.6">74AHCT74</text>
<text x="375.7" y="132.7">U507B</text>
<text x="370.6" y="141">C</text>
<text x="370.6" y="138.4">D</text>
<text x="376" y="143.5">~{Q}</text>
<text x="377.3" y="138.4">Q</text>
<text x="375.3" y="144.4" transform="rotate(-90 375.3 144.4)">~{R}</text>
<text x="365.2" y="154.9">GND</text>
</g>
<text font-size="1.8" fill="#000084" x="41.2" y="43.9">D[31..0]</text>
<g font-size="1.8">
<text x="65.4" y="63.9">_RESET</text>
<text x="65.4" y="66.4">D23</text>
<text x="65.4" y="69">D22</text>
<text x="65.4" y="71.5">D21</text>
<text x="91.4" y="66.4">D24</text>
<text x="91.4" y="71.5">D26</text>
<text x="91.4" y="69">D25</text>
<text x="65.4" y="74">D20</text>
<text x="65.4" y="76.6">D19</text>
<text x="91.4" y="74">D27</text>
<text x="91.4" y="76.6">D28</text>
<text x="65.4" y="79.1">D18</text>
<text x="65.4" y="81.7">D17</text>
<text x="91.4" y="81.7">D30</text>
<text x="91.4" y="79.1">D29</text>
<text x="65.4" y="84.2">D16</text>
<text x="91.4" y="84.2">D31</text>
<text x="85.4" y="96.9">28 CSEL</text>
<text x="85.4" y="104.5">34 PDIAG</text>
<text x="65.4" y="112.1">_ACTIVE</text>
</g>
</svg>
